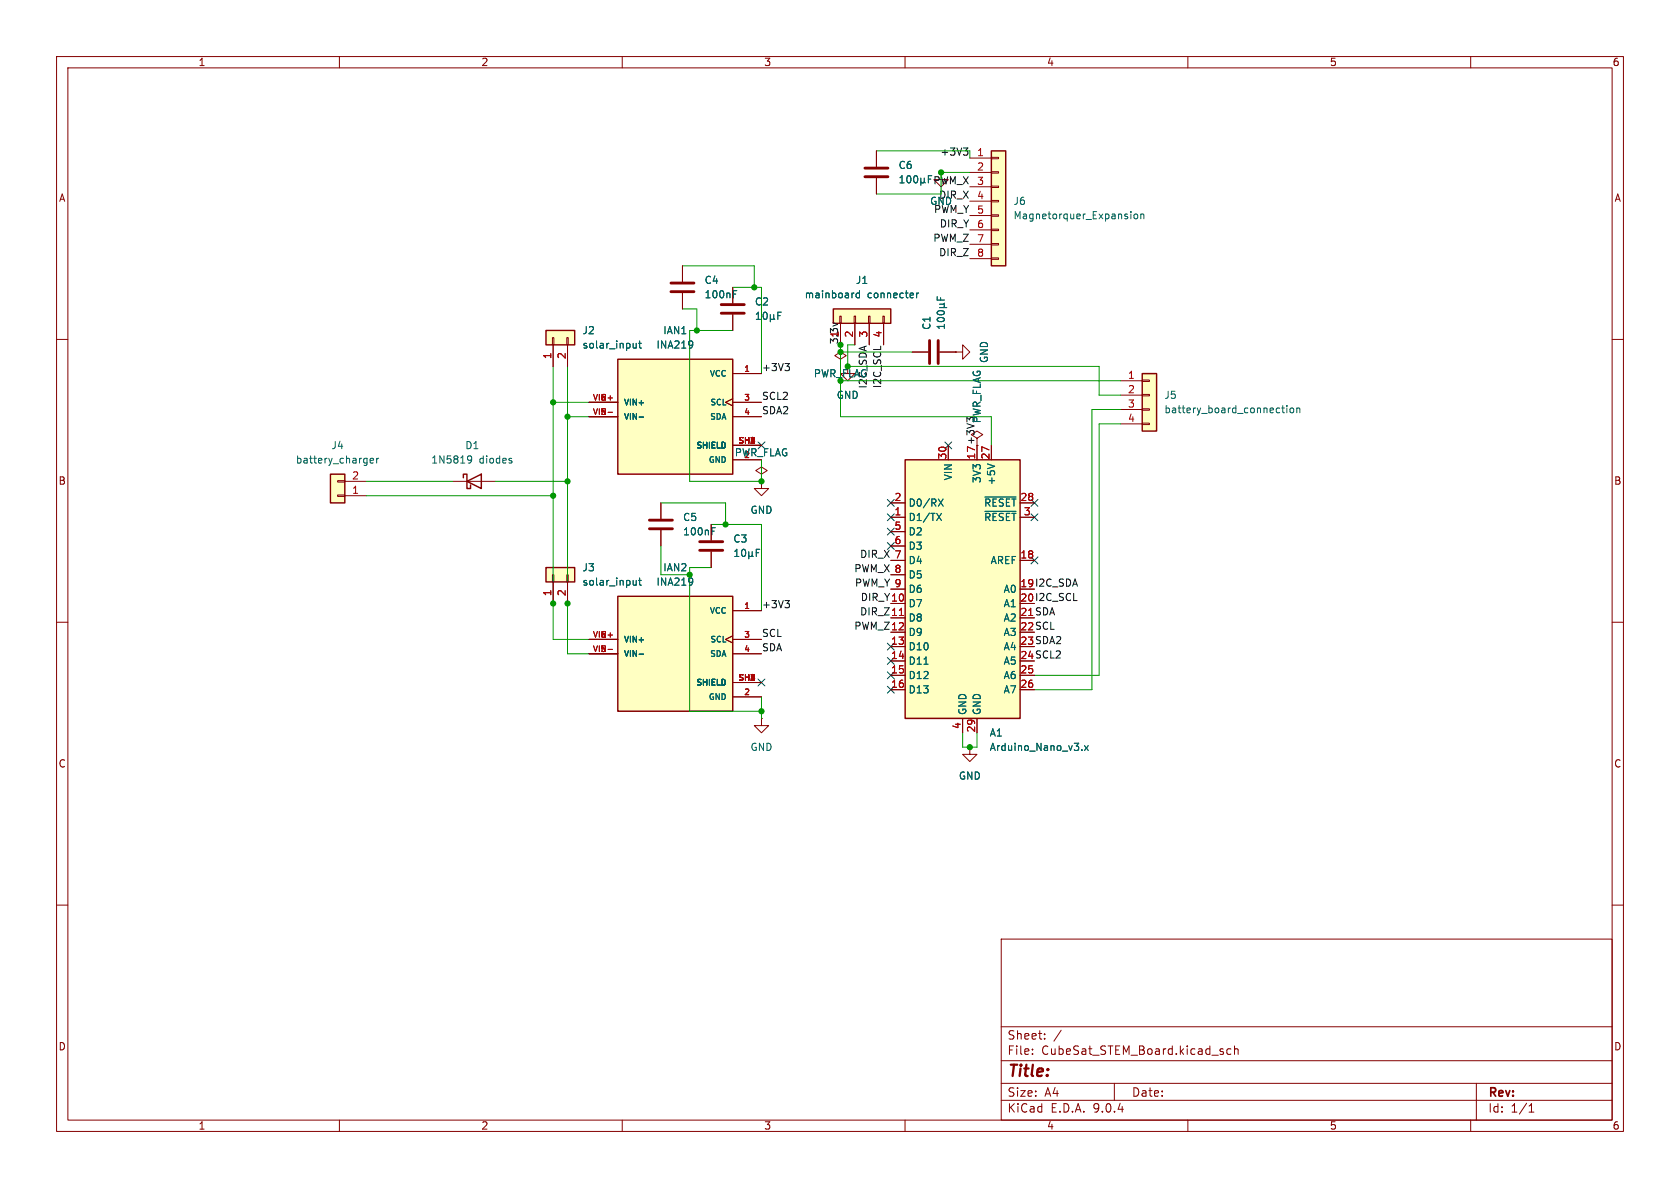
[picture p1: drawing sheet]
<svg xmlns="http://www.w3.org/2000/svg" width="297mm" height="210mm" viewBox="0 0 297 210" stroke-linecap="round" stroke-linejoin="round" font-family="sans-serif">
<g fill="none" stroke="#840000" stroke-width=".18">
<path d="M10 10h277v190h-277zM12 12h273v186h-273zM60 10v2M110 10v2M160 10v2M210 10v2M260 10v2M10 60h2M285 60h2M134.6 85.1v1.3h1.3l-1.3 1.2-1.3-1.2h1.3M134.6 85.1h.1M10 110h2"/>
<path d="M285 110h2M10 160h2M177 166h108v32h-108zM285 160h2M60 198v2M110 198v2M160 198v2M177 194.5h108M177 191.5h108M177 187.5h108M177 181.5h108M182.5 186.3v.1"/>
<path d="M182.5 185.5v.1M184.7 183.6v.1M184.7 182.8v.1M187.6 182.1l-1.3 2M197 191.5v3M210 198v2M217.6 185.5l-.4-.1-.3 .3v.4l.1 .2h.6M218.2 185.5l.3-.1 .3 .1 .1 .9M218.2 184.9v1.5M260 198v2M261 191.5v6.5M270.3 196.6h.9"/>
<path d="M270.3 195.5l.4-.4v1.5"/>
</g>
<path d="M201.9 66h2.6v10.2h-2.6z" fill="#ffffc2"/>
<path d="M201.9 66h2.6v10.2h-2.6z" fill="none" stroke="#840000" stroke-width=".25"/>
<path d="M166.4 30.5v1.3h1.2l-1.2 1.2-1.3-1.2h1.3M166.4 30.5h.1M168.9 62.2h1.3v-1.2l1.2 1.2-1.2 1.3v-1.3M168.9 62.2h.1M198.1 67.3h3.8M198.1 69.9h3.8M198.1 72.4h3.8M198.1 74.9h3.8M201.9 67.2h1.3v.2h-1.3zM201.9 69.7h1.3v.3h-1.3zM201.9 72.3h1.3v.2h-1.3zM201.9 74.8h1.3v.3h-1.3z" fill="none" stroke="#840000" stroke-width=".18"/>
<path d="M226.6 72.1h.5M226.8 71.7v1.1l.3 .2M227.5 71.7v.1M227.5 72.1v.9M228.2 72.2l.3-.1 .2 .3v.3l-.2 .3-.3-.1-.2-.2zM229.3 72.2l.1-.1 .3 .1 .1 .8M229.3 72.1v.9" fill="none" stroke="#006464" stroke-width=".18"/>
<path d="M58.4 83.8h2.6v5.1h-2.6z" fill="#ffffc2"/>
<path d="M58.4 83.8h2.6v5.1h-2.6zM81.9 84.5v-.7h.6v2.6h.7v-.7M82.5 85.1l2.6-1.3v2.6z" fill="none" stroke="#840000" stroke-width=".25"/>
<path d="M154.9 26.7v2.8M154.9 31.5v2.8M161.3 62.2h2.8M166.1 62.2h2.8M59.7 87.5h1.3v.3h-1.3zM59.7 85h1.3v.2h-1.3zM61 87.6h3.8M61 85.1h3.8M80 85.1h7.6" fill="none" stroke="#840000" stroke-width=".18"/>
<g fill="none" stroke="#006464" stroke-width=".18">
<path d="M159.1 32.3h.7M159.1 31.4l.4-.3v1.2M160.5 31.1h.1a.68 .68 0 0 1 .5 .6 .68 .68 0 0 1-.5 .6 .84 .84 0 0 1-.1-1.2zM161.6 31.2l.2-.1a.68 .68 0 0 1 .5 .6 .68 .68 0 0 1-.5 .6l-.2-.1-.1-.4zM162.8 32.1l.2 .2h.2l.2-.2M162.8 31.5v1.3M163.4 32.1l.2 .2M163.4 31.5v.6M164.1 31.7h.4M164.7 31.1h-.6v1.2M165.7 52.4v.6h1.2M165.8 55a.69 .69 0 0 1 1.1 .3 .72 .72 0 0 1-1.2-.1z"/>
<path d="M165.8 56.3a.69 .69 0 0 1 1.1 .3 .72 .72 0 0 1-1.2-.2zM166.1 54.4h1.3M166.1 53.8h.7M166.3 52.6v.4M166.8 53.8l.1 .2v.2l-.1 .2M166.9 57.3v.8M166.9 57.7h-1.2l.3 .4M166.9 53.6l-.1 .2M65.4 81.4l.6-.1v-.2l-.4-.1-.2 .2 .1 .6h.5M66.6 81v.9M66.9 81l-.3 .3M82.8 80.7l.3-.1 .2 .1a.84 .84 0 0 1-.3 1.2h-.2"/>
<path d="M83.4 81.1l-.3 .3-.3-.1M90.5 81.5v.3"/>
</g>
<path d="M152.9 29.7h4.1M152.9 31.2h4.1M164.3 60.2v4.1M165.9 60.2v4.1" fill="none" stroke="#840000" stroke-width=".51"/>
<path d="M160 81.3h20.3v45.7h-20.3z" fill="#ffffc2"/>
<path d="M160 81.3h20.3v45.7h-20.3z" fill="none" stroke="#840000" stroke-width=".25"/>
<g fill="none" stroke="#840000" stroke-width=".18">
<path d="M167.6 78.7v2.6M175.3 78.7v2.6M157.5 88.9h2.5M157.5 91.4h2.5M157.5 94h2.5M157.5 96.5h2.5M157.5 99.1h2.5M180.3 88.9h2.6M180.3 91.4h2.6M180.3 99.1h2.6M157.5 101.6h2.5M157.5 104.1h2.5"/>
<path d="M157.5 106.7h2.5M157.5 109.2h2.5M157.5 111.8h2.5M157.5 114.3h2.5M157.5 116.8h2.5M157.5 119.4h2.5M180.3 119.4h2.6M157.5 121.9h2.5M170.2 127v2.5M172.7 127v2.5M180.3 121.9h2.6"/>
</g>
<path d="M165.6 90.7l.8 1.3M165.9 88.2l.8 1.3M166.4 90.7l-.8 1.3M166.7 88.2l-.8 1.3M174.1 87.9h5.5M174.1 90.4h5.5M174.6 82l1.2 .4M163.3 117.4h.8M191.2 132.5v.2M191.7 131.8l.7 .9M192.4 131.8l-.7 .9" fill="none" stroke="#006464" stroke-width=".18"/>
<path d="M159 108.8h.7" fill="none" stroke="#a90000" stroke-width=".18"/>
<path d="M96.5 100.3h5.1v2.6h-5.1z" fill="#ffffc2"/>
<path d="M96.5 100.3h5.1v2.6h-5.1z" fill="none" stroke="#840000" stroke-width=".25"/>
<path d="M97.7 101.6h.2v1.3h-.2zM97.8 102.9v3.8M100.2 101.6h.3v1.3h-.3zM100.3 102.9v3.8" fill="none" stroke="#840000" stroke-width=".18"/>
<path d="M112.5 102.6v.8M112.5 103.3l-.2 .1h-.3M112.9 102.6h.5M113.1 102.2v1.1l.3 .1" fill="none" stroke="#006464" stroke-width=".18"/>
<path d="M96.5 58.4h5.1v2.6h-5.1z" fill="#ffffc2"/>
<path d="M96.5 58.4h5.1v2.6h-5.1z" fill="none" stroke="#840000" stroke-width=".25"/>
<path d="M97.7 59.7h.2v1.3h-.2zM100.2 59.7h.3v1.3h-.3zM97.8 61v3.8M100.3 61v3.8" fill="none" stroke="#840000" stroke-width=".18"/>
<path d="M112.5 60.7v.8M112.5 61.4l-.2 .1h-.3M112.9 60.7h.5M113.1 60.3v1.1l.3 .1" fill="none" stroke="#006464" stroke-width=".18"/>
<path d="M109.2 63.5h20.3v20.3h-20.3z" fill="#ffffc2"/>
<path d="M109.2 63.5h20.3v20.3h-20.3z" fill="none" stroke="#840000" stroke-width=".25"/>
<path d="M104.1 71.1h5.1M104.1 73.7h5.1M129.5 70.5l-1.2 .6 1.2 .7M129.5 71.1h5.1M129.5 73.7h5.1M129.5 66h5.1M129.5 78.7h5.1M172.7 77.5l1-.7-1-.6-1 .6 1 .7v1.2M129.5 81.3h5.1M171.4 132.1v1.3h1.3l-1.3 1.2-1.2-1.2h1.2M171.4 132.1h.1" fill="none" stroke="#840000" stroke-width=".18"/>
<path d="M113 73.7h.8M122.3 60.3l.1 .1a1.07 1.07 0 0 1-.1 1M122.5 60.8l-.2 .2" fill="none" stroke="#006464" stroke-width=".18"/>
<path d="M107.5 72.9h.8" fill="none" stroke="#a90000" stroke-width=".18"/>
<path d="M109.2 105.4h20.3v20.3h-20.3z" fill="#ffffc2"/>
<path d="M109.2 105.4h20.3v20.3h-20.3z" fill="none" stroke="#840000" stroke-width=".25"/>
<g fill="none" stroke="#840000" stroke-width=".18">
<path d="M120.6 47v2.8M120.6 51.8v2.8M129.5 50.8v2.8M129.5 55.6v2.8M148.6 61v1.2l1 .7-1 .6-1-.6 1-.7M149.9 64.8v1.2h1.2l-1.2 1.3-1.3-1.3h1.3M149.9 64.8h.1M104.1 113h5.1M104.1 115.6h5.1M129.5 112.4l-1.2 .6 1.2 .7M129.5 113h5.1M129.5 115.6h5.1"/>
<path d="M129.5 108h5.1M129.5 120.7h5.1M129.5 123.2h5.1"/>
</g>
<g fill="none" stroke="#006464" stroke-width=".18">
<path d="M129.7 52h.4M129.7 51.4h.6M133.7 56.5h.7M133.7 55.6l.4-.4v1.3M135 55.3l.2-.1a.68 .68 0 0 1 .5 .6 .68 .68 0 0 1-.5 .7l-.2-.2-.1-.3zM136.2 56.3l.2 .2h.2l.2-.2M136.2 55.6v1.3M136.8 56.3l.2 .2M136.8 55.6v.7M137.5 55.8h.4M138.1 55.2h-.6v1.3M113 115.6h.8"/>
<path d="M122.3 102.2l.1 .1a1.07 1.07 0 0 1-.1 1M122.5 102.7l-.2 .2"/>
</g>
<path d="M107.5 114.8h.8" fill="none" stroke="#a90000" stroke-width=".18"/>
<path d="M118.6 50h4.1M118.6 51.6h4.1M127.5 53.8h4.1M127.5 55.4h4.1" fill="none" stroke="#840000" stroke-width=".51"/>
<path d="M147.3 54.6h10.2v2.6h-10.2z" fill="#ffffc2"/>
<path d="M147.3 54.6h10.2v2.6h-10.2z" fill="none" stroke="#840000" stroke-width=".25"/>
<path d="M148.5 55.9h.2v1.3h-.2zM148.6 57.2v3.8M151 55.9h.3v1.3h-.3zM151.1 57.2v3.8M153.5 55.9h.3v1.3h-.3zM153.7 57.2v3.8M156.1 55.9h.2v1.3h-.2zM156.2 57.2v3.8M134.6 127v1.3h1.3l-1.3 1.2-1.3-1.2h1.3M134.6 127h.1" fill="none" stroke="#840000" stroke-width=".18"/>
<path d="M151.9 51.4v1.2M151.9 51.9l-.3-.1-.3 .2 .2 .6h.4M162 51.8v.8M162.4 51.8l-.4 .2" fill="none" stroke="#006464" stroke-width=".18"/>
<path d="M175.3 26.7h2.5v20.3h-2.5z" fill="#ffffc2"/>
<path d="M175.3 26.7h2.5v20.3h-2.5z" fill="none" stroke="#840000" stroke-width=".25"/>
<g fill="none" stroke="#840000" stroke-width=".18">
<path d="M154.9 26.7v2.8M154.9 31.5v2.8M166.4 30.5h.1M171.4 27.9h3.9M171.4 30.5h3.9M171.4 33h3.9M171.4 35.6h3.9M171.4 38.1h3.9M175.3 27.8h1.2v.3h-1.2zM175.3 30.4h1.2v.2h-1.2zM175.3 32.9h1.2v.2h-1.2zM175.3 35.4h1.2v.3h-1.2z"/>
<path d="M175.3 38h1.2v.2h-1.2zM120.6 47v2.8M120.6 51.8v2.8M129.5 50.8v2.8M129.5 55.6v2.8M148.6 57.2v3.8M151.1 57.2v3.8M153.7 57.2v3.8M156.2 57.2v3.8M171.4 40.6h3.9M171.4 43.2h3.9M171.4 45.7h3.9"/>
<path d="M175.3 40.5h1.2v.3h-1.2zM175.3 43.1h1.2v.2h-1.2zM175.3 45.6h1.2v.2h-1.2zM97.8 61v3.8M100.3 61v3.8M104.1 71.1h5.1M104.1 73.7h5.1M129.5 70.5l-1.2 .6 1.2 .7M129.5 71.1h5.1M129.5 73.7h5.1M129.5 66h5.1M129.5 78.7h5.1"/>
<path d="M149.9 64.8h.1M161.3 62.2h2.8M166.1 62.2h2.8M167.6 78.7v2.6M168.9 62.2h.1M175.3 78.7v2.6M116.8 88.9v2.8M116.8 93.7v2.8M125.7 92.7v2.8M125.7 97.5v2.8M129.5 81.3h5.1M134.6 83.8l1-.6-1-.6-1 .6 1 .6v1.3"/>
<path d="M134.6 85.1h.1M157.5 88.9h2.5M157.5 91.4h2.5M157.5 94h2.5M157.5 96.5h2.5M157.5 99.1h2.5M180.3 88.9h2.6M180.3 91.4h2.6M180.3 99.1h2.6M97.8 102.9v3.8M100.3 102.9v3.8M104.1 113h5.1"/>
<path d="M104.1 115.6h5.1M129.5 112.4l-1.2 .6 1.2 .7M129.5 113h5.1M129.5 115.6h5.1M129.5 108h5.1M157.5 101.6h2.5M157.5 104.1h2.5M157.5 106.7h2.5M157.5 109.2h2.5M157.5 111.8h2.5M157.5 114.3h2.5M157.5 116.8h2.5"/>
<path d="M157.5 119.4h2.5M180.3 119.4h2.6M129.5 120.7h5.1M129.5 123.2h5.1M157.5 121.9h2.5M170.2 127v2.5M171.4 132.1h.1M172.7 127v2.5M180.3 121.9h2.6"/>
</g>
<g fill="none" stroke="#006464" stroke-width=".18">
<path d="M159.1 32.3h.7M159.1 31.4l.4-.3v1.2M160.5 31.1h.1a.68 .68 0 0 1 .5 .6 .68 .68 0 0 1-.5 .6 .84 .84 0 0 1-.1-1.2zM161.6 31.2l.2-.1a.68 .68 0 0 1 .5 .6 .68 .68 0 0 1-.5 .6l-.2-.1-.1-.4zM162.8 32.1l.2 .2h.2l.2-.2M162.8 31.5v1.3M163.4 32.1l.2 .2M163.4 31.5v.6M164.1 31.7h.4M164.7 31.1h-.6v1.2M199.9 37.4v.1M199.9 37.8v.9"/>
<path d="M200.5 38l.2-.2 .4 .2v.4l-.1 .2-.3 .1-.2-.1zM201.7 38l.2-.2 .3 .1v.8M201.7 37.8v.9M129.7 52h.4M129.7 51.4h.6M133.7 56.5h.7M133.7 55.6l.4-.4v1.3M135 55.3l.2-.1a.68 .68 0 0 1 .5 .6 .68 .68 0 0 1-.5 .7l-.2-.2-.1-.3zM136.2 56.3l.2 .2h.2l.2-.2M136.2 55.6v1.3M136.8 56.3l.2 .2M136.8 55.6v.7"/>
<path d="M137.5 55.8h.4M138.1 55.2h-.6v1.3M151.9 51.4v1.2M151.9 51.9l-.3-.1-.3 .2 .2 .6h.4M162 51.8v.8M162.4 51.8l-.4 .2M165.7 52.4v.6h1.2M165.8 55a.69 .69 0 0 1 1.1 .3 .72 .72 0 0 1-1.2-.1zM165.8 56.3a.69 .69 0 0 1 1.1 .3 .72 .72 0 0 1-1.2-.2zM166.1 54.4h1.3M166.1 53.8h.7M166.3 52.6v.4"/>
<path d="M166.8 53.8l.1 .2v.2l-.1 .2M166.9 57.3v.8M166.9 57.7h-1.2l.3 .4M166.9 53.6l-.1 .2M112.5 60.7v.8M112.5 61.4l-.2 .1h-.3M112.9 60.7h.5M113 73.7h.8M113.1 60.3v1.1l.3 .1M122.3 60.3l.1 .1a1.07 1.07 0 0 1-.1 1M122.5 60.8l-.2 .2M125.8 93.9h.5"/>
<path d="M125.8 93.3h.6M129.9 98.4h.7M129.9 97.5l.4-.4v1.3M131.2 97.2l.2-.1a.68 .68 0 0 1 .4 .6 .68 .68 0 0 1-.4 .7l-.2-.2-.1-.3zM132.4 98.2l.2 .2h.2l.2-.2M132.4 97.5v1.3M133 98.2l.2 .2M133 97.5v.7M133.7 97.7h.4M134.3 97.1h-.6v1.3M165.6 90.7l.8 1.3M165.9 88.2l.8 1.3"/>
<path d="M166.4 90.7l-.8 1.3M166.7 88.2l-.8 1.3M174.1 87.9h5.5M174.1 90.4h5.5M174.6 82l1.2 .4M112.5 102.6v.8M112.5 103.3l-.2 .1h-.3M112.9 102.6h.5M113 115.6h.8M113.1 102.2v1.1l.3 .1M122.3 102.2l.1 .1a1.07 1.07 0 0 1-.1 1M122.5 102.7l-.2 .2"/>
<path d="M163.3 117.4h.8M191.2 132.5v.2M191.7 131.8l.7 .9M192.4 131.8l-.7 .9"/>
</g>
<path d="M114.8 91.9h4.1M114.8 93.5h4.1M123.7 95.8h4.1M123.7 97.3h4.1" fill="none" stroke="#840000" stroke-width=".51"/>
<path d="M170.3 26.2h.8l-.4 .4M170.9 26.6l.2 .3v.3l-.2 .2M138.8 64.3h.8l-.5 .4M139.3 64.7l.3 .3v.3l-.3 .2M171.4 74.2l-.5-.4v.8M171.7 73.8l-.3 .2M138.8 106.2h.8l-.5 .5M139.3 106.7l.3 .2v.3l-.3 .2" fill="none" stroke="#0f0f0f" stroke-width=".18"/>
<g fill="none" stroke="#009600" stroke-width=".18">
<path d="M154.9 26.7h16.5v1.2M171.4 30.5h-5v3.8h-11.5M120.6 47h12.7v3.8M120.6 54.6h2.6v3.8M129.5 50.8h5.1v15.2M129.5 58.4h-7.6v26.7h12.7v-3.8M97.8 64.8v48.2h6.3M97.8 71.1h6.3M100.3 64.8v50.8h3.8M100.3 73.7h3.8M148.6 62.2h12.7M148.6 61v12.7h26.7v5"/>
<path d="M148.6 67.3h49.5M151.1 61h-1.2v3.8h44.4v5.1h3.8M198.1 74.9h-3.8v44.5h-11.4M198.1 72.4h-5.1v49.5h-10.1M64.8 85.1h15.2M64.8 87.6h33M87.6 85.1h12.7M116.8 88.9h11.5v3.8M116.8 96.5v5.1h5.1M125.7 92.7h8.9v15.3M125.7 100.3h-3.8v25.4h12.7M134.6 123.2v3.8"/>
<path d="M170.2 129.5v2.6h2.5v-2.6"/>
</g>
<g fill="none" stroke="#000084" stroke-width=".18">
<path d="M134 78.1l1.2 1.2M135.2 78.1l-1.2 1.2M167 78.1l1.2 1.2M168.2 78.1l-1.2 1.2M156.9 95.9l1.2 1.2M156.9 93.4l1.2 1.2M156.9 90.8l1.2 1.2M156.9 88.3l1.2 1.2M158.1 95.9l-1.2 1.2M158.1 93.4l-1.2 1.2M158.1 90.8l-1.2 1.2M158.1 88.3l-1.2 1.2"/>
<path d="M182.3 98.5l1.2 1.2M182.3 88.3l1.2 1.2M182.3 90.8l1.2 1.2M183.5 98.5l-1.2 1.2M183.5 88.3l-1.2 1.2M183.5 90.8l-1.2 1.2M156.9 118.8l1.2 1.2M156.9 113.7l1.2 1.2M156.9 116.2l1.2 1.2M158.1 116.2l-1.2 1.2M158.1 118.8l-1.2 1.2M158.1 113.7l-1.2 1.2"/>
<path d="M134 120l1.2 1.3M135.2 120l-1.2 1.3M156.9 121.3l1.2 1.2M158.1 121.3l-1.2 1.2"/>
</g>
<path d="M107.5 72.9h.8M107.5 114.8h.8M159 108.8h.7" fill="none" stroke="#a90000" stroke-width=".18"/>
<g fill="#009600" stroke="#009600" stroke-width=".18">
<circle cx="100.3" cy="73.7" r=".46"/>
<circle cx="100.3" cy="85.1" r=".46"/>
<circle cx="100.3" cy="106.7" r=".46"/>
<circle cx="121.9" cy="101.6" r=".46"/>
<circle cx="97.8" cy="87.6" r=".46"/>
<circle cx="97.8" cy="106.7" r=".46"/>
<circle cx="97.8" cy="71.1" r=".46"/>
<circle cx="134.6" cy="125.7" r=".46"/>
<circle cx="128.3" cy="92.7" r=".46"/>
<circle cx="148.6" cy="61" r=".46"/>
<circle cx="133.3" cy="50.8" r=".46"/>
<circle cx="134.6" cy="85.1" r=".46"/>
<circle cx="123.2" cy="58.4" r=".46"/>
<circle cx="149.9" cy="64.8" r=".46"/>
<circle cx="148.6" cy="67.3" r=".46"/>
<circle cx="148.6" cy="62.2" r=".46"/>
<circle cx="171.4" cy="132.1" r=".46"/>
<circle cx="166.4" cy="30.5" r=".46"/>
</g>
<text font-size="2.8" fill="#840000" x="178" y="190.9">Title:</text>
<g font-size="2.1" fill="#840000">
<text x="178" y="184">Sheet:</text>
<text x="178" y="186.7">File:</text>
<text x="184.1" y="186.7">CubeSat_STEM_Board.kicad_sch</text>
<text x="178" y="196.9">KiCad</text>
<text x="178" y="194.1">Size:</text>
<text x="184.7" y="194.1">A4</text>
<text x="185.7" y="196.9">E.D.A.</text>
<text x="193.3" y="196.9">9.0.4</text>
<text x="200" y="194.1">Date:</text>
<text x="263" y="194.3">Rev:</text>
<text x="263" y="196.9">Id:</text>
<text x="267.1" y="196.9">1/1</text>
</g>
<g font-size="1.8" fill="#840000">
<text x="35" y="11.9">1</text>
<text x="85" y="11.9">2</text>
<text x="135" y="11.9">3</text>
<text x="185" y="11.9">4</text>
<text x="235" y="11.9">5</text>
<text x="285" y="11.9">6</text>
<text x="10.3" y="35.9">A</text>
<text x="285.3" y="35.9">A</text>
<text x="148.2" y="61" transform="rotate(-90 148.2 61)">3.3v</text>
<text x="172.5" y="81.3" transform="rotate(-90 172.5 81.3)">17 +3V3</text>
<text x="10.3" y="85.9">B</text>
<text x="285.3" y="85.9">B</text>
<text x="180.3" y="103.9">19 I2C_SDA</text>
<text x="180.3" y="106.4">20 I2C_SCL</text>
<text x="180.3" y="111.5">22 SCL</text>
<text x="180.3" y="114">23 SDA2</text>
<text x="180.3" y="116.6">24 SCL2</text>
<text x="10.3" y="135.9">C</text>
<text x="285.3" y="135.9">C</text>
<text x="10.3" y="185.9">D</text>
<text x="285.3" y="185.9">D</text>
<text x="35" y="199.9">1</text>
<text x="85" y="199.9">2</text>
<text x="135" y="199.9">3</text>
<text x="185" y="199.9">4</text>
<text x="235" y="199.9">5</text>
<text x="285" y="199.9">6</text>
</g>
<g font-size="1.8" fill="#0f0f0f">
<text x="166.2" y="27.6">+3V3</text>
<text x="164.9" y="32.7">PWM_X</text>
<text x="165.9" y="35.2">DIR_X</text>
<text x="165" y="37.8">PWM_Y 5</text>
<text x="166" y="40.3">DIR_Y</text>
<text x="164.9" y="42.8">PWM_Z</text>
<text x="165.9" y="45.4">DIR_Z</text>
<text x="134.6" y="65.7">+3V3</text>
<text x="134.6" y="70.8">SCL2</text>
<text x="155.9" y="68.7" transform="rotate(-90 155.9 68.7)">I2C_SCL</text>
<text x="134.6" y="73.3">SDA2</text>
<text x="150.9" y="101.3">PWM_X 8</text>
<text x="152" y="98.7">DIR_X 7</text>
<text x="134.6" y="107.6">+3V3</text>
<text x="151" y="103.8">PWM_Y 9</text>
<text x="152.1" y="106.3">DIR_Y10</text>
<text x="134.6" y="112.7">SCL</text>
<text x="150.9" y="111.4">PWM_Z12</text>
<text x="152" y="108.9">DIR_Z 11</text>
<text x="134.6" y="115.2">SDA</text>
</g>
<g font-size="1.8" fill="#a90000">
<text x="172.6" y="27.7">1</text>
<text x="172.6" y="30.2">2</text>
<text x="172.6" y="32.8">3</text>
<text x="172.6" y="35.3">4</text>
<text x="172.6" y="40.4">6</text>
<text x="172.6" y="42.9">7</text>
<text x="172.6" y="45.5">8</text>
<text x="148.3" y="59.8" transform="rotate(-90 148.3 59.8)">1</text>
<text x="150.9" y="59.8" transform="rotate(-90 150.9 59.8)">2</text>
<text x="153.4" y="59.8" transform="rotate(-90 153.4 59.8)">3</text>
<text x="156" y="59.8" transform="rotate(-90 156 59.8)">4</text>
<text x="97.5" y="63.6" transform="rotate(-90 97.5 63.6)">1</text>
<text x="100.1" y="63.6" transform="rotate(-90 100.1 63.6)">2</text>
<text x="199.3" y="67.1">1</text>
<text x="199.3" y="69.6">2</text>
<text x="199.3" y="72.1">3</text>
<text x="199.3" y="74.7">4</text>
<text x="167.4" y="81.3" transform="rotate(-90 167.4 81.3)">30</text>
<text x="172.5" y="81.3" transform="rotate(-90 172.5 81.3)">17</text>
<text x="175" y="81.3" transform="rotate(-90 175 81.3)">27</text>
<text x="62.2" y="87.4">1</text>
<text x="62.2" y="84.8">2</text>
<text x="158" y="88.6">2</text>
<text x="180.3" y="88.6">28</text>
<text x="158" y="91.2">1</text>
<text x="158" y="93.7">5</text>
<text x="180.9" y="91.2">3</text>
<text x="158" y="96.3">6</text>
<text x="158" y="98.8">7</text>
<text x="158" y="101.3">8</text>
<text x="180.3" y="98.8">18</text>
<text x="97.5" y="105.5" transform="rotate(-90 97.5 105.5)">1</text>
<text x="100.1" y="105.5" transform="rotate(-90 100.1 105.5)">2</text>
<text x="157.4" y="106.4">10</text>
<text x="158" y="103.9">9</text>
<text x="180.3" y="103.9">19</text>
<text x="180.3" y="106.4">20</text>
<text x="157.4" y="109">11</text>
<text x="157.4" y="111.5">12</text>
<text x="180.3" y="109">21 SDA</text>
<text x="180.3" y="109">21</text>
<text x="180.3" y="111.5">22</text>
<text x="157.4" y="114">13</text>
<text x="157.4" y="116.6">14</text>
<text x="157.4" y="119.1">15</text>
<text x="180.3" y="119.1">25</text>
<text x="180.3" y="114">23</text>
<text x="180.3" y="116.6">24</text>
<text x="157.4" y="121.7">16</text>
<text x="180.3" y="121.7">26</text>
<text x="169.9" y="129" transform="rotate(-90 169.9 129)">4</text>
<text x="172.5" y="129.6" transform="rotate(-90 172.5 129.6)">29</text>
</g>
<g font-size="1.8" fill="#006464">
<text x="158.8" y="30.1">C6</text>
<text x="164.3" y="36.4">GND</text>
<text x="179.1" y="36.4">J6</text>
<text x="179.1" y="39">Magnetorquer_Expansion</text>
<text x="124.5" y="50.4">C4</text>
<text x="124.5" y="52.9">100nF</text>
<text x="142.2" y="52.9">mainboard</text>
<text x="151.2" y="50.4">J1</text>
<text x="153.3" y="52.9">connecter</text>
<text x="102.9" y="59.3">J2</text>
<text x="117.2" y="59.3">IAN1</text>
<text x="133.4" y="54.2">C2</text>
<text x="164.7" y="58.4" transform="rotate(-90 164.7 58.4)">C1</text>
<text x="102.9" y="61.8">solar_input</text>
<text x="116" y="61.8">INA219</text>
<text x="174.9" y="64.3" transform="rotate(-90 174.9 64.3)">GND</text>
<text x="143.8" y="66.9">PWR_FLAG</text>
<text x="147.8" y="70.7">GND</text>
<text x="153.3" y="68.8" transform="rotate(-90 153.3 68.8)">I2C_SDA</text>
<text x="205.7" y="70.7">J5</text>
<text x="173.6" y="74.9" transform="rotate(-90 173.6 74.9)">PWR_FLAG</text>
<text x="205.7" y="73.3">battery_board_connection</text>
<text x="52.2" y="82.1">battery_charger</text>
<text x="58.5" y="79.6">J4</text>
<text x="76.1" y="82.1">1N5819</text>
<text x="82.2" y="79.6">D1</text>
<text x="84.7" y="82.1">diodes</text>
<text x="129.8" y="80.9">PWR_FLAG</text>
<text x="160.5" y="89.8">D0/RX</text>
<text x="168.5" y="85" transform="rotate(-90 168.5 85)">VIN</text>
<text x="173.6" y="85.5" transform="rotate(-90 173.6 85.5)">3V3</text>
<text x="173.9" y="89.8">~{RESET}</text>
<text x="176.1" y="85.9" transform="rotate(-90 176.1 85.9)">+5V</text>
<text x="120.7" y="92.3">C5</text>
<text x="120.7" y="94.8">100nF</text>
<text x="132.6" y="91">GND</text>
<text x="160.5" y="92.3">D1/TX</text>
<text x="160.5" y="94.8">D2</text>
<text x="173.9" y="92.3">~{RESET}</text>
<text x="102.9" y="101.2">J3</text>
<text x="117.2" y="101.2">IAN2</text>
<text x="129.5" y="96.1">C3</text>
<text x="160.5" y="97.4">D3</text>
<text x="160.5" y="99.9">D4</text>
<text x="175" y="99.9">AREF</text>
<text x="102.9" y="103.7">solar_input</text>
<text x="116" y="103.7">INA219</text>
<text x="160.5" y="102.5">D5</text>
<text x="160.5" y="105">D6</text>
<text x="160.5" y="107.5">D7</text>
<text x="177.3" y="105">A0</text>
<text x="177.3" y="107.5">A1</text>
<text x="160.5" y="110.1">D8</text>
<text x="160.5" y="112.6">D9</text>
<text x="177.3" y="110.1">A2</text>
<text x="177.3" y="112.6">A3</text>
<text x="160.5" y="115.2">D10</text>
<text x="160.5" y="117.7">D11</text>
<text x="177.3" y="115.2">A4</text>
<text x="177.3" y="117.7">A5</text>
<text x="160.5" y="120.2">D12</text>
<text x="160.5" y="122.8">D13</text>
<text x="177.3" y="120.2">A6</text>
<text x="177.3" y="122.8">A7</text>
<text x="171" y="126.5" transform="rotate(-90 171 126.5)">GND</text>
<text x="173.6" y="126.5" transform="rotate(-90 173.6 126.5)">GND</text>
<text x="174.9" y="130.4">A1</text>
<text x="132.6" y="132.9">GND</text>
<text x="174.9" y="132.9">Arduino_Nano_v3.x</text>
<text x="169.4" y="138">GND</text>
</g>
<g font-size="1.4" fill="#a90000">
<text x="131.5" y="65.8">1</text>
<text x="104.7" y="70.9">VIN+</text>
<text x="106.1" y="70.9">6</text>
<text x="131.5" y="70.9">3</text>
<text x="104.7" y="73.4">VIN-</text>
<text x="106.1" y="73.4">5</text>
<text x="131.5" y="73.4">4</text>
<text x="130.5" y="78.5">SH1</text>
<text x="132.4" y="78.5">2</text>
<text x="131.5" y="107.7">1</text>
<text x="104.7" y="112.8">VIN+</text>
<text x="106.1" y="112.8">6</text>
<text x="131.5" y="112.8">3</text>
<text x="104.7" y="115.3">VIN-</text>
<text x="106.1" y="115.3">5</text>
<text x="131.5" y="115.3">4</text>
<text x="130.5" y="120.4">SH1</text>
<text x="131.5" y="122.9">2</text>
<text x="132.4" y="120.4">2</text>
</g>
<g font-size="1.4" fill="#006464">
<text x="110.2" y="71.9">VIN+</text>
<text x="125.4" y="66.8">VCC</text>
<text x="125.5" y="71.9">SCL</text>
<text x="110.2" y="74.4">VIN-</text>
<text x="125.4" y="74.4">SDA</text>
<text x="123" y="79.5">SHIELD</text>
<text x="125.2" y="82">GND</text>
<text x="131.5" y="81">2</text>
<text x="110.2" y="113.8">VIN+</text>
<text x="125.4" y="108.7">VCC</text>
<text x="125.5" y="113.8">SCL</text>
<text x="110.2" y="116.3">VIN-</text>
<text x="125.4" y="116.3">SDA</text>
<text x="123" y="121.4">SHIELD</text>
<text x="125.2" y="123.9">GND</text>
</g>
</svg>
